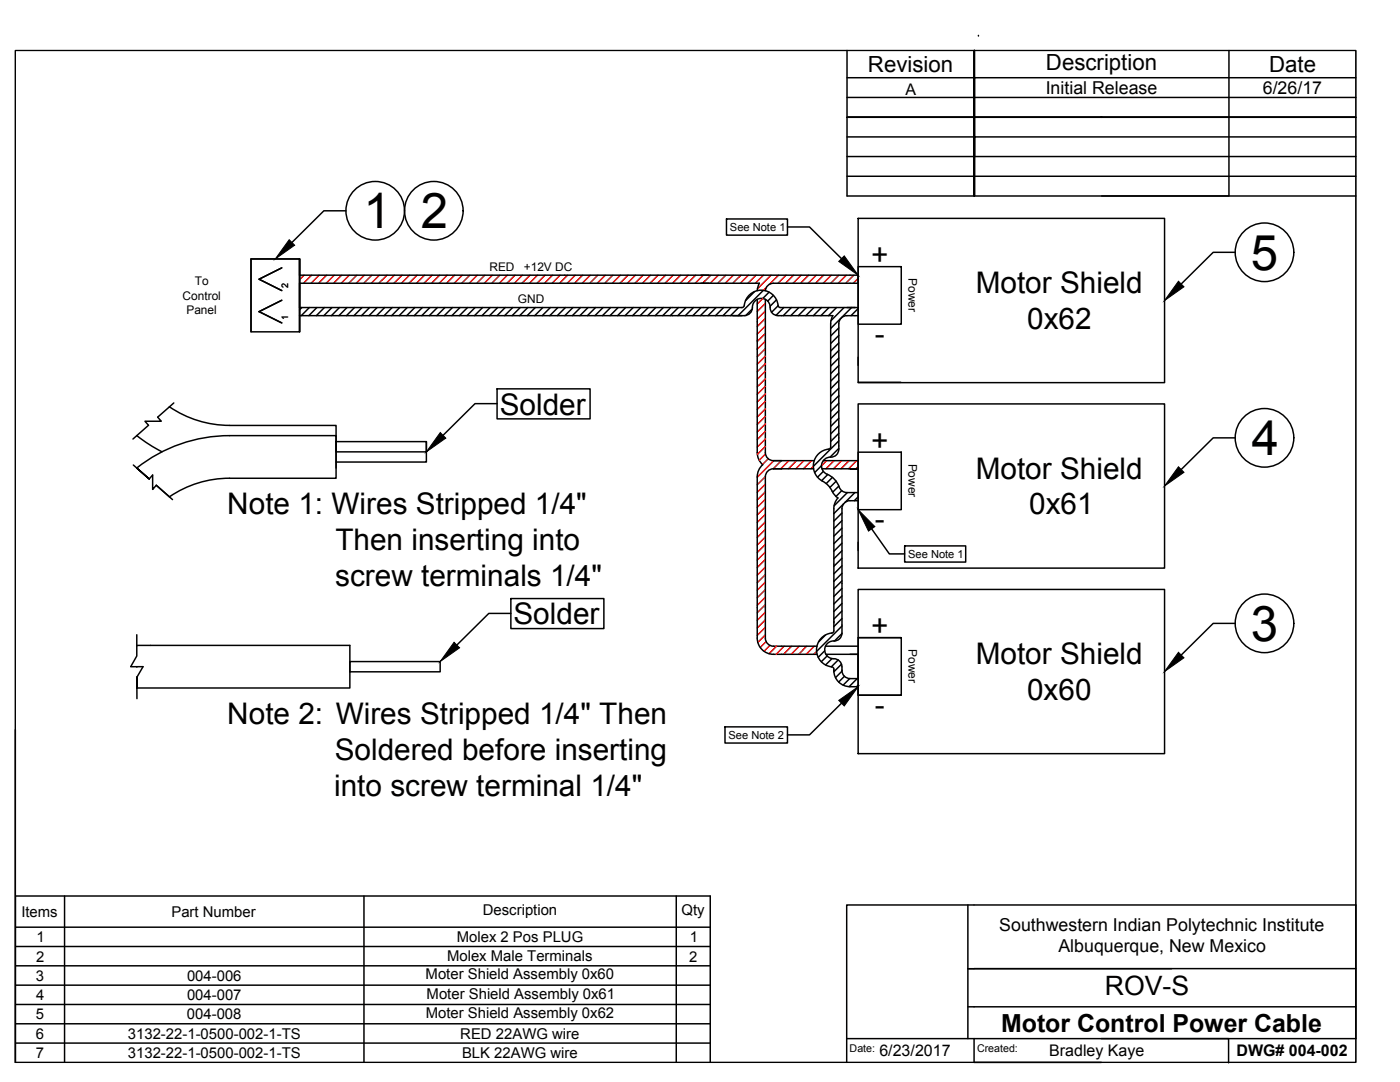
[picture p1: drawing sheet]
<svg xmlns="http://www.w3.org/2000/svg" width="279mm" height="216mm" viewBox="0 0 279 216" stroke-linecap="round" stroke-linejoin="round" font-family="sans-serif">
<!-- layer: Border A -->
<g fill="none" stroke="#000" stroke-width=".3">
<path d="M169 15.5h25.5v7.9v-13.3v29v-29v13.3v-7.9h76.1M169 10.1v29h101.6M169 19.4h101.6M195.3 7.1v.1M245.3 10.1v29h-25.4M169 31.2h25.5v7.9v-7.9h76.1M169 23.4h25.5h-25.4M169 35.2h101.6M194.5 23.4v7.8v-3.9h-25.5M194.5 23.4v7.8v-3.9h76.1M219.8 23.4h50.8h-76.1h25.4M50.1 51.7h9.7v14.5h-9.7z"/>
<path d="M51.7 55.7l4.5 2.3-4.5-2.3 4.5-2.3zM56.2 59.9l-4.5 2.3 4.5 2.2M59.8 54.9h111.5v1.6h-16.9a1.61 1.61 0 0 0-1.7 1.5M59.8 56.5h91.8l-.5 1.5M59.8 51.7v14.5v-14.5h-9.7v14.5M69 42.1h-4.4l-6.3 6.3M145 43.7h12.2v3.2h-12.2zM150.6 58.2l-1.8 1.8M151.1 59.7v30.6l.3 1.3 .8 1.1-.8 1.1-.3 1.4v32.1a3.2 3.2 0 0 0 3.3 3.3h8.7M152.3 57.9l-5 5.1M152.7 59.7v30.6a1.61 1.61 0 0 0 1.7 1.6h8.1M153.5 58.3l-1.3 1.3"/>
<path d="M154.3 58.9l-1.1 1.2M155 59.8l-1.3 1.3M157.2 45.3h4.4l6.3 6.3M171.3 43.6h61.1v32.8h-61.1zM171.3 53.2h8.6v11.5h-8.6zM246.5 50.3h-4.4l-6.4 6.4M59.8 63h88.1a1.82 1.82 0 0 0 2.3-2 1.8 1.8 0 0 1 2.1-1.4 1.8 1.8 0 0 1 1.4 2.1l.4 .8 .9 .4 11.2 .1-.3 .8-.1 .8v24.6l-.2 .4h-.3M59.8 61.4h88.3l.4-.3a3.4 3.4 0 0 1 3.4-3.2 3.4 3.4 0 0 1 3.4 3.2l.4 .3h15.6M60.2 61.4l-.4 .4M61.7 61.4l-1.6 1.6M63.2 61.4l-1.6 1.6M64.7 61.4l-1.6 1.6"/>
<path d="M66.2 61.4l-1.6 1.6M67.7 61.4l-1.6 1.6M69.3 61.4l-1.7 1.6M70.8 61.4l-1.7 1.6M72.3 61.4l-1.7 1.6M73.8 61.4l-1.6 1.6M75.3 61.4l-1.6 1.6M76.8 61.4l-1.6 1.6M78.3 61.4l-1.6 1.6M79.8 61.4l-1.6 1.6M81.3 61.4l-1.6 1.6M82.8 61.4l-1.6 1.6"/>
<path d="M84.3 61.4l-1.6 1.6M85.8 61.4l-1.6 1.6M87.3 61.4l-1.6 1.6M88.8 61.4l-1.6 1.6M90.3 61.4l-1.6 1.6M91.8 61.4l-1.6 1.6M93.3 61.4l-1.6 1.6M94.8 61.4l-1.6 1.6M96.3 61.4l-1.6 1.6M97.8 61.4l-1.6 1.6M99.2 77.6h18.6v6h-18.6zM99.3 61.4l-1.6 1.6"/>
<path d="M100.8 61.4l-1.6 1.6M102.3 61.4l-1.6 1.6M103.8 61.4l-1.6 1.6M105.3 61.4l-1.6 1.6M106.8 61.4l-1.6 1.6M108.3 61.4l-1.6 1.6M109.8 61.4l-1.6 1.6M111.3 61.4l-1.6 1.6M112.8 61.4l-1.6 1.6M114.3 61.4l-1.6 1.6M115.8 61.4l-1.6 1.6M117.4 61.4l-1.7 1.6"/>
<path d="M118.9 61.4l-1.7 1.6M120.4 61.4l-1.7 1.6M121.9 61.4l-1.7 1.6M123.4 61.4l-1.7 1.6M124.9 61.4l-1.7 1.6M126.4 61.4l-1.7 1.6M127.9 61.4l-1.6 1.6M129.4 61.4l-1.6 1.6M130.9 61.4l-1.6 1.6M132.4 61.4l-1.6 1.6M133.9 61.4l-1.6 1.6M135.4 61.4l-1.6 1.6"/>
<path d="M136.9 61.4l-1.6 1.6M138.4 61.4l-1.6 1.6M139.9 61.4l-1.6 1.6M141.4 61.4l-1.6 1.6M142.9 61.4l-1.6 1.6M144.4 61.4l-1.6 1.6M145.9 61.4l-1.6 1.6M146.3 63h1.8M147.4 61.4l-1.6 1.6M150.1 61.6l-1.3 1.4M155.3 61l-1.3 1.3M156.4 61.4l-1.5 1.5"/>
<path d="M157.9 61.4l-1.6 1.6M159.4 61.4l-1.6 1.6M160.9 61.4l-1.6 1.6M162.4 61.4l-1.6 1.6M163.9 61.4l-1.6 1.6M165.4 61.4l-1.6 1.6M166.9 61.4l-1.6 1.6M167.4 65.4l-1.6 1.6M167.4 66.9l-1.6 1.7M167.4 68.4l-1.6 1.7M167.4 69.9l-1.6 1.7M167.4 71.4l-1.6 1.7"/>
<path d="M167.4 72.9l-1.6 1.7M167.4 74.4l-1.6 1.7M167.4 75.9l-1.6 1.7M167.4 77.5l-1.6 1.6M167.4 79l-1.6 1.6M168.4 61.4l-2.6 2.6M170 61.4l-4.2 4.1M171.3 63h-2.3a1.61 1.61 0 0 0-1.6 1.6v25a1.72 1.72 0 0 1-2.1 1.7 1.77 1.77 0 0 0-1.3 1.6 1.77 1.77 0 0 0 1.1 1.7 4.6 4.6 0 0 1 2.6 3 1.61 1.61 0 0 0 1.3 .7h2.3M171.3 61.6l-1.5 1.4M171.3 71.3v1.6M171.3 76.3h8.5M26.6 92.8l3.2 2.8-2.5-2.2 2.5 2.2 .7-.8v2.9l.7-.9"/>
<path d="M27.3 86.9l-.8 .7M27.3 93.4a29.8 29.8 0 0 1 18.5-6.5h21.3v8.5h-21.3a21.1 21.1 0 0 0-12 3.7l-2.6-2.3M27.3 86.9a29.8 29.8 0 0 0 5 3.2M31.2 96.8l3.2 2.9M33.8 81.2a21.4 21.4 0 0 0 12 3.7h21.3v8.5M33.8 81.2l-2.3 2 .7 .9h-3.3l.7 .8-2.3 2M34.7 80.4l-.9 .8M67.1 88.1h18v2.1h-18zM85.1 88.1v4.1h-18M99.2 80.5h-4.4l-6.4 6.4M162.4 93.5h-8a1.61 1.61 0 0 0-1.7 1.7v32.1a1.61 1.61 0 0 0 1.7 1.6h8.7M164 92.9l-1.4 1.4"/>
<path d="M164 93.5h7.3h-1.7M164.3 91.9h7v1.6M164.3 94.1l-1.1 1.1M165.2 94.7l-1.2 1.2M165.4 89.6a3.4 3.4 0 0 0-3.1 3 3.4 3.4 0 0 0 2.3 3.7l1 .9 .5 .8M166.1 98l.3 .6 .8 .8-.5 .7-.3 1.4v24.4l-.2 .4h-.2M166.1 95.3l-1.2 1.2M166.9 96l-1.3 1.3M167.4 80.5l-1.6 1.6M167.4 82l-1.6 1.6M167.4 83.5l-1.6 1.6M167.4 85l-1.6 1.6"/>
<path d="M167.4 86.5l-1.6 1.6M167.4 88l-5.1 5M167.4 89.5l-1.7 1.7M167.4 97l-1.2 1.2M168 97.9l-1.2 1.2M169.1 98.3l-2.6 2.6M170.6 98.3l-2 1.9M171.3 80.6h61.1v32.8h-61.1zM171.3 99.9a2.9 2.9 0 0 0-2.8 .5l-.4 .7-.1 .4v24.8a1.55 1.55 0 0 1-1.6 1.6M171.3 90.2h8.6v11.5h-8.6zM171.3 99.1l-.8 .8M246.5 87.4h-4.4l-6.4 6.3"/>
<path d="M102 119.4h18.5v6h-18.5zM168 102.4l-1.6 1.6M168 103.9l-1.6 1.6M168 105.4l-1.6 1.6M168 106.9l-1.6 1.6M168 108.4l-1.6 1.6M168 109.9l-1.6 1.6M168 111.4l-1.6 1.6M168 112.9l-1.6 1.6M168 114.4l-1.6 1.6M168 115.9l-1.6 1.6M168 117.4l-1.6 1.6"/>
<path d="M168 118.9l-1.6 1.6M168.4 100.5l-2 2M171.3 117.6h61.1v32.8h-61.1zM171.3 108.2v1.6M174 105.5l3.5 5h3M180.5 108.9h12.2v3.3h-12.2zM27.3 128.8h42.5v8.5h-42.5v-2.1v2.1v-2.1l1.2-2.2h-2.4l1.2-2.1zM27.3 126.7v2.1M27.3 135.2v2.1v-2.1M27.3 133h.1M27.3 137.3v2.1M69.8 132h18v2.1h-18z"/>
<path d="M102 122.4h-4.4l-6.4 6.3M164.6 129.9l-1.3 1.3M164.7 126.7l-1.3 1.4M164.7 128.9h6.6M165.1 130.9l-1.2 1.1M166 126.3a3.4 3.4 0 0 0-3 3.5 3.4 3.4 0 0 0 3.2 3.3 1.53 1.53 0 0 1 .3 1.3 3.2 3.2 0 0 0 3.1 2.6h1.7v1.7h8.6M166 131.4l-1.2 1.3M166.4 127.9a1.77 1.77 0 0 0-1.8 1.8 1.77 1.77 0 0 0 1.8 1.7 1.77 1.77 0 0 1 1.6 2.4 1.61 1.61 0 0 0 1.6 1.6h1.7v-4.8h-6.5M167.3 131.7l-1.4 1.4M167.9 132.5l-1.5 1.5M168 126.4l-1.5 1.5M168 120.4l-1.6 1.6"/>
<path d="M168 121.9l-1.6 1.6M168 123.4l-1.6 1.6M168 124.9l-5 5.1M168 133.9l-1.3 1.3M168.5 135l-1.1 1.1M169.6 135.4l-1.3 1.3M171.1 135.4l-1.6 1.6M171.3 127.2h8.6v11.5h-8.6zM171.3 136.7l-.3 .3M171.3 127.2h8.5M246.5 124.4h-4.4l-6.4 6.3M3.1 145.6v66.4"/>
<path d="M144.7 145h12.5v3.3h-12.5zM167.9 140.3l-6.3 6.3h-4.4M12.9 178.8v33.2M72.6 178.8v33.2M135 178.8v33.2M3.1 185h138.6M3.1 188.9h138.6M3.1 192.7h138.6M3.1 196.6h138.6M193.2 193.3h40.6M193.2 180.6v26.6M194.4 193.3h76.2v7.6h-77.4"/>
<path d="M270.6 193.3v-12.7h-101.6v31.4M3.1 212v-33.2h138.6v33.2M3.1 200.4h138.6M3.1 204.3h138.6M3.1 208.1h138.6M194.4 207.2v4.8h25.4M217.2 203h.1M219.8 207.2h25.4v4.9M270.6 200.9v6.3h-101.6"/>
<circle cx="74.9" cy="42.1" r="5.8"/>
<circle cx="86.6" cy="42.1" r="5.8"/>
<circle cx="252.4" cy="50.3" r="5.8"/>
<circle cx="252.4" cy="87.4" r="5.8"/>
<circle cx="252.4" cy="124.4" r="5.8"/>
</g>
<g fill="none" stroke="#f00" stroke-width=".3">
<path d="M60.7 54.9l-.9 .9M62.2 54.9l-1.6 1.6M63.7 54.9l-1.6 1.6M65.2 54.9l-1.6 1.6M66.7 54.9l-1.6 1.6M68.2 54.9l-1.6 1.6M69.7 54.9l-1.6 1.6M71.2 54.9l-1.6 1.6M72.7 54.9l-1.6 1.6M74.2 54.9l-1.6 1.6M75.7 54.9l-1.6 1.6M77.2 54.9l-1.6 1.6"/>
<path d="M78.7 54.9l-1.6 1.6M80.2 54.9l-1.6 1.6M81.7 54.9l-1.6 1.6M83.2 54.9l-1.6 1.6M84.7 54.9l-1.6 1.6M86.2 54.9l-1.6 1.6M87.7 54.9l-1.6 1.6M89.2 54.9l-1.6 1.6M90.7 54.9l-1.6 1.6M92.2 54.9l-1.6 1.6M93.8 54.9l-1.7 1.6M95.3 54.9l-1.7 1.6"/>
<path d="M96.8 54.9l-1.7 1.6M98.3 54.9l-1.6 1.6M99.8 54.9l-1.6 1.6M101.3 54.9l-1.6 1.6M102.8 54.9l-1.6 1.6M104.3 54.9l-1.6 1.6M105.8 54.9l-1.6 1.6M107.3 54.9l-1.6 1.6M108.8 54.9l-1.6 1.6M110.3 54.9l-1.6 1.6M111.8 54.9l-1.6 1.6M113.3 54.9l-1.6 1.6"/>
<path d="M114.8 54.9l-1.6 1.6M116.3 54.9l-1.6 1.6M117.8 54.9l-1.6 1.6M119.3 54.9l-1.6 1.6M120.8 54.9l-1.6 1.6M122.3 54.9l-1.6 1.6M123.8 54.9l-1.6 1.6M125.3 54.9l-1.6 1.6M126.8 54.9l-1.6 1.6M128.3 54.9l-1.6 1.6M129.8 54.9l-1.6 1.6M131.3 54.9l-1.6 1.6"/>
<path d="M132.8 54.9l-1.6 1.6M134.3 54.9l-1.6 1.6M135.8 54.9l-1.6 1.6M137.3 54.9l-1.6 1.6M138.8 54.9l-1.6 1.6M140.3 54.9l-1.6 1.6M141.9 54.9l-1.7 1.6M143.4 54.9l-1.7 1.6M144.9 54.9l-1.7 1.6M146.4 54.9l-1.7 1.6M147.9 54.9l-1.7 1.6M149.4 54.9l-1.7 1.6"/>
<path d="M150.9 54.9l-1.7 1.6M152.2 59.6l-1.1 1.1M152.4 54.9l-1.6 1.6M153 57.3l-.7 .6M153.9 54.9l-2.7 2.7M155.4 54.9l-1.9 1.8M156.9 54.9l-1.6 1.6M158.4 54.9l-1.6 1.6M159.9 54.9l-1.6 1.6M161.4 54.9l-1.6 1.6M162.9 54.9l-1.6 1.6M164.4 54.9l-1.6 1.6"/>
<path d="M165.9 54.9l-1.6 1.6M167.4 54.9l-1.6 1.6M168.9 54.9l-1.6 1.6M170.4 54.9l-1.6 1.6M171.3 55.6l-1 .9M152.7 60.5l-1.6 1.7M152.7 62l-1.6 1.7M152.7 63.5l-1.6 1.7M152.7 65l-1.6 1.7M152.7 66.6l-1.6 1.6M152.7 68.1l-1.6 1.6M152.7 69.6l-1.6 1.6"/>
<path d="M152.7 71.1l-1.6 1.6M152.7 72.6l-1.6 1.6M152.7 74.1l-1.6 1.6M152.7 75.6l-1.6 1.6M152.7 77.1l-1.6 1.6M152.7 78.6l-1.6 1.6M152.7 80.1l-1.6 1.6M152.7 81.6l-1.6 1.6M152.7 83.1l-1.6 1.6M152.7 84.6l-1.6 1.6M152.7 86.1l-1.6 1.6M152.7 87.6l-1.6 1.6"/>
<path d="M152.7 89.1l-1.5 1.6M152.7 95.1l-1.6 1.6M152.7 96.6l-1.6 1.6M152.7 98.1l-1.6 1.6M152.7 99.6l-1.6 1.6M152.8 90.6l-1.3 1.2M153.3 91.5l-1.1 1.2M154.4 91.9l-3.3 3.3M155.9 91.9l-1.6 1.6M157.4 91.9l-1.6 1.6M158.9 91.9l-1.6 1.6M160.4 91.9l-1.6 1.6"/>
<path d="M161.9 91.9l-1.6 1.6M162.3 93l-.5 .5M165 91.9l-1 1M166.5 91.9l-1.7 1.6M168 91.9l-1.7 1.6M169.5 91.9l-1.7 1.6M171 91.9l-1.7 1.6M171.3 93.1l-.4 .4M152.7 101.1l-1.6 1.6M152.7 102.6l-1.6 1.6M152.7 104.1l-1.6 1.7M152.7 105.6l-1.6 1.7"/>
<path d="M152.7 107.1l-1.6 1.7M152.7 108.6l-1.6 1.7M152.7 110.1l-1.6 1.7M152.7 111.6l-1.6 1.7M152.7 113.1l-1.6 1.7M152.7 114.7l-1.6 1.6M152.7 116.2l-1.6 1.6M152.7 117.7l-1.6 1.6M152.7 119.2l-1.6 1.6M152.7 120.7l-1.6 1.6M152.7 122.2l-1.6 1.6M152.7 123.7l-1.6 1.6"/>
<path d="M152.7 125.2l-1.6 1.6M152.7 126.7l-1.5 1.5M152.9 128l-1.2 1.2M153.7 128.8l-1.2 1.2M155 128.9l-1.5 1.5M156.5 128.9l-1.6 1.7M158 128.9l-1.6 1.7M159.5 128.9l-1.6 1.7M161 128.9l-1.6 1.7M162.5 128.9l-1.6 1.7M163 130l-.6 .6"/>
</g>
<path d="M57.7 47.8l1.1 1.1-3.9 2.8zM168.5 51.1l2.8 3.8-3.9-2.7zM235.2 56.1l1.1 1.1-3.9 2.8zM87.9 86.3l1.1 1.1-3.9 2.8zM235.2 93.1l1.1 1.1-3.9 2.8zM171.3 101.7l3.3 3.4-1.3 .9zM90.6 128.2l1.1 1.1-3.9 2.7zM167.4 139.8l3.9-2.8-2.8 3.9zM235.2 130.2l1.1 1.1-3.9 2.7z" fill="#000" stroke="#000" stroke-width=".2"/>
<!-- layer: 0 -->
<path d="M3.1 10.1h267.5v201.9h-267.5z" fill="none" stroke="#000" stroke-width=".2"/>
<path d="M3.1 10.1h267.5v201.9h-267.5z" fill="none" stroke="#000" stroke-width=".25"/>
<g font-size="9.8">
<text x="72.5" y="45.6">1</text>
<text x="84" y="45.6">2</text>
<text x="249.6" y="53.8">5</text>
<text x="249.8" y="90.9">4</text>
<text x="249.7" y="127.9">3</text>
</g>
<g font-size="5.9">
<text x="173.8" y="52.9">+</text>
<text x="194.7" y="58.5">Motor Shield</text>
<text x="205" y="65.6">0x62</text>
<text x="174.6" y="68.6">-</text>
<text x="99.7" y="82.7">Solder</text>
<text x="173.8" y="89.9">+</text>
<text x="194.7" y="95.6">Motor Shield</text>
<text x="45.4" y="102.6">Note 1: Wires Stripped 1/4&quot;</text>
<text x="174.6" y="105.6">-</text>
<text x="205.4" y="102.7">0x61</text>
<text x="66.9" y="109.7">Then inserting into</text>
<text x="66.9" y="116.9">screw terminals 1/4&quot;</text>
<text x="102.5" y="124.6">Solder</text>
<text x="173.8" y="126.9">+</text>
<text x="194.7" y="132.6">Motor Shield</text>
<text x="174.6" y="142.6">-</text>
<text x="205" y="139.7">0x60</text>
<text x="45.4" y="144.5">Note 2: Wires Stripped 1/4&quot; Then</text>
<text x="66.8" y="151.6">Soldered before inserting</text>
<text x="66.7" y="158.8">into screw terminal 1/4&quot;</text>
</g>
<text font-size="5.3" x="220.5" y="198.5">ROV-S</text>
<text font-size="5" x="199.8" y="205.8">Motor Control Power Cable</text>
<g font-size="4.4">
<text x="173.2" y="14.4">Revision</text>
<text x="208.7" y="13.9">Description</text>
<text x="253.3" y="14.4">Date</text>
</g>
<g font-size="3.5">
<text x="208.7" y="18.7">Initial Release</text>
<text x="252" y="18.7">6/26/17</text>
<text x="199.4" y="185.8">Southwestern Indian Polytechnic Institute</text>
<text x="211.2" y="190">Albuquerque, New Mexico</text>
</g>
<g font-size="3.2">
<text x="180.7" y="19">A</text>
<text x="175.5" y="210.8">6/23/2017</text>
<text x="209.4" y="210.7">Bradley Kaye</text>
<text x="246.8" y="210.8">DWG# 004-002</text>
</g>
<g font-size="3">
<text x="4.3" y="182.9">Items</text>
<text x="34.2" y="182.9">Part Number</text>
<text x="96.4" y="182.7">Description</text>
<text x="136" y="182.7">Qty</text>
<text x="7.2" y="191.9">2</text>
<text x="7.3" y="188">1</text>
<text x="89.2" y="191.8">Molex Male Terminals</text>
<text x="91.2" y="188">Molex 2 Pos PLUG</text>
<text x="137.6" y="191.9">2</text>
<text x="137.6" y="188">1</text>
<text x="7.2" y="195.7">3</text>
<text x="37.3" y="195.7">004-006</text>
<text x="84.9" y="195.4">Moter Shield Assembly 0x60</text>
<text x="7.1" y="203.4">5</text>
<text x="7.2" y="199.6">4</text>
<text x="37.3" y="203.4">004-008</text>
<text x="37.3" y="199.6">004-007</text>
<text x="85" y="203.1">Moter Shield Assembly 0x62</text>
<text x="85.1" y="199.3">Moter Shield Assembly 0x61</text>
<text x="7.2" y="207.3">6</text>
<text x="25.5" y="207.3">3132-22-1-0500-002-1-TS</text>
<text x="91.9" y="207.3">RED 22AWG wire</text>
<text x="7.1" y="211.1">7</text>
<text x="25.5" y="211.1">3132-22-1-0500-002-1-TS</text>
<text x="92.2" y="211.1">BLK 22AWG wire</text>
</g>
<g font-size="2.4">
<text x="36.4" y="59.8">Control</text>
<text x="38.9" y="56.9">To</text>
<text x="97.7" y="54">RED</text>
<text x="104.5" y="54">+12V DC</text>
<text x="181.3" y="55.5" transform="rotate(90 181.3 55.5)">Power</text>
<text x="37.2" y="62.6">Panel</text>
<text x="103.4" y="60.5">GND</text>
<text x="181.3" y="92.5" transform="rotate(90 181.3 92.5)">Power</text>
<text x="181.3" y="129.5" transform="rotate(90 181.3 129.5)">Power</text>
</g>
<g font-size="2.2">
<text x="145.7" y="46.1">See Note 1</text>
<text x="181.2" y="111.3">See Note 1</text>
<text x="145.4" y="147.4">See Note 2</text>
</g>
<g font-size="2.1">
<text x="169.6" y="210">Date:</text>
<text x="195" y="210">Created:</text>
</g>
<g font-size="1.8">
<text x="57.5" y="57.5" transform="rotate(-90 57.5 57.5)">2</text>
<text x="57.5" y="63.9" transform="rotate(-90 57.5 63.9)">1</text>
</g>
</svg>
